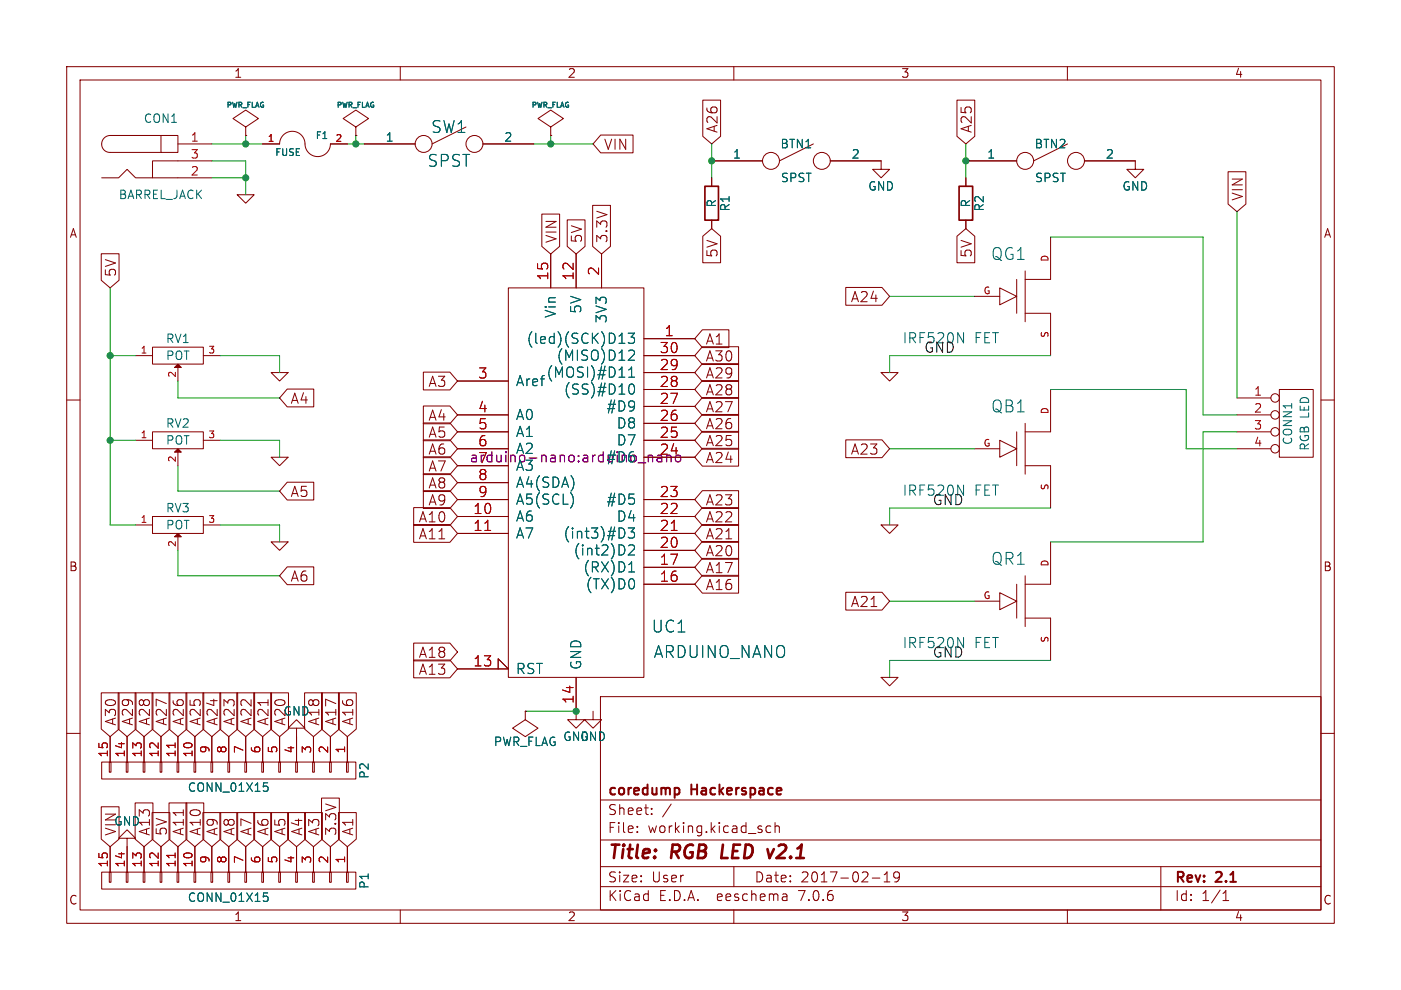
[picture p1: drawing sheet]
<svg xmlns="http://www.w3.org/2000/svg" width="210mm" height="148mm" viewBox="0 0 210 148" stroke-linecap="round" stroke-linejoin="round" font-family="sans-serif">
<g fill="none" stroke="#840000" stroke-width=".15">
<path d="M10 10h190v128.5h-190zM12 12h186v124.5h-186zM36.8 19l1.9-1.2-1.9-1.3-1.9 1.3 1.9 1.2v1.3M53.3 19l1.9-1.2-1.9-1.3-1.9 1.3 1.9 1.2v1.3M60 10v2M69.8 19l-5 2.6M82.5 19l2-1.2-2-1.3-1.9 1.3 1.9 1.2v1.3M105.3 15h2.7v5.4l-1.3 1.2-1.4-1.2zM110 10v2M143.4 15h2.7v5.4l-1.3 1.2-1.4-1.2zM160 10v2M15.2 38.1h2.6v3.9l-1.3 1.2-1.3-1.2z"/>
<path d="M15.2 26.7h2.6l1.2-1.3 1.3 1.3h11.4M24.1 20.3h2.6v2.6h-2.6zM24.1 20.3h-7.6a1.27 1.27 0 0 0-1.3 1.3 1.27 1.27 0 0 0 1.3 1.3h7.6M26.7 21.6h5M31.7 24.1h-8.8v2.6M35.6 29.2h2.5l-1.3 1.3zM36.8 20.3h.1M39.4 21.6h2.5a1.93 1.93 0 0 1 2.1-1.9 1.93 1.93 0 0 1 1.7 2.2 1.91 1.91 0 0 0 2.1 1.6 1.91 1.91 0 0 0 1.7-1.9h2.6M53.3 20.3h.1M54.6 21.6h7.6M72.4 21.6h7.6M81.2 32.1h2.7v4.9l-1.4 1.1-1.3-1.1z"/>
<path d="M82.5 20.3h.1M82.5 38.1v5.1M85 33h2.7v4l-1.3 1.1-1.4-1.1zM86.4 38.1v5.1M88.8 30.8h2.7v6.2l-1.3 1.1-1.4-1.1zM90 20.3h4.9v2.6h-4.9l-1.1-1.3zM90.2 38.1v5.1M105.3 35.4l1.4-1.1 1.3 1.1v4h-2.7zM106.7 24.1h7.6M106.7 26.7v1.2M106.7 33v1.3M121.9 21.6l-5.1 2.5"/>
<path d="M124.5 24.1h7.6v1.3h1.2l-1.2 1.3-1.3-1.3h1.3M143.4 35.4l1.4-1.1 1.3 1.1v4h-2.7zM144.8 26.7v1.2M144.8 33v1.3M144.8 24.1h7.6M157.5 35.6v6.3h-3.8M160 21.6l-5.1 2.5M162.6 24.1h7.6v1.3h1.2l-1.2 1.3-1.3-1.3h1.3M184.1 25.8h2.7v4.8l-1.4 1.1-1.3-1.1zM10 60h2M20.3 53.3h2.6M22.9 52.1h7.6v2.5h-7.6z"/>
<path d="M26.7 55.1v2M30.5 53.3h2.5M40.6 55.9h2.6l-1.3 1.2zM43.1 58.4h3.9v2.6h-3.9l-1.2-1.3zM63.5 55.8h3.9l1.2 1.3-1.2 1.4h-3.9zM68.6 57.1h7.6M76.2 43.2h20.3v58.4h-20.3zM96.5 50.8h7.6M96.5 58.4h7.6M96.5 55.9h7.6M96.5 53.3h7.6M105.3 52h5.4v2.7h-5.4l-1.2-1.4z"/>
<path d="M105.3 49.5h4v2.6h-4l-1.2-1.3zM105.3 57.1h5.4v2.7h-5.4l-1.2-1.4zM105.3 59.6h5.4v2.7h-5.4l-1.2-1.3zM105.3 54.5h5.4v2.7h-5.4l-1.2-1.3zM126.8 43.1h5.4l1.1 1.3-1.1 1.4h-5.4zM132.1 55.9h2.5l-1.3 1.2zM146 44.4h3.9M149.9 43.2l2.5 1.2-2.5 1.3zM152.4 41.9v5.1M153.7 40.6v7.7M153.7 47h3.8v6.3M157.5 58.4v6.4h-3.8"/>
<path d="M185.4 59.7h5.1M191.8 58.4h5v10.2h-5zM198 60h2M20.3 66h2.6M20.3 78.7h2.6M22.9 64.8h7.6v2.5h-7.6zM22.9 77.5h7.6v2.5h-7.6zM26.7 67.8v2M30.5 66h2.5M30.5 78.7h2.5M40.6 68.6h2.6l-1.3 1.2zM43.1 72.3h3.9v2.7h-3.9l-1.2-1.3z"/>
<path d="M62 76.1h5.4l1.2 1.4-1.2 1.3h-5.4zM62 78.7h5.4l1.2 1.3-1.2 1.3h-5.4zM63.5 66h3.9l1.2 1.3-1.2 1.3h-3.9zM63.5 60.9h3.9l1.2 1.3-1.2 1.4h-3.9zM63.5 63.4h3.9l1.2 1.4-1.2 1.3h-3.9zM63.5 73.6h3.9l1.2 1.3-1.2 1.4h-3.9zM63.5 68.5h3.9l1.2 1.3-1.2 1.4h-3.9zM63.5 71.1h3.9l1.2 1.3-1.2 1.3h-3.9zM68.6 69.8h7.6M68.6 64.8h7.6M68.6 67.3h7.6M68.6 62.2h7.6"/>
<path d="M68.6 77.5h7.6M68.6 74.9h7.6M68.6 72.4h7.6M96.5 66h7.6M96.5 77.5h7.6M96.5 74.9h7.6M96.5 68.6h7.6M96.5 63.5h7.6M96.5 61h7.6M105.3 78.7h5.4v2.6h-5.4l-1.2-1.3zM105.3 76.1h5.4v2.7h-5.4l-1.2-1.3zM105.3 73.6h5.4v2.7h-5.4l-1.2-1.4z"/>
<path d="M105.3 62.2h5.4v2.6h-5.4l-1.2-1.3zM105.3 64.7h5.4v2.7h-5.4l-1.2-1.4zM105.3 67.2h5.4v2.7h-5.4l-1.2-1.3zM126.8 66h5.4l1.1 1.3-1.1 1.3h-5.4zM132.1 78.7h2.5l-1.3 1.3zM146 67.3h3.9M149.9 66l2.5 1.3-2.5 1.3zM152.4 64.8v5M153.7 63.5v7.6M153.7 69.8h3.8v6.4M185.4 64.8h5.1M185.4 67.3h5.1"/>
<path d="M185.4 62.2h5.1M26.7 80.5v2M40.6 81.3h2.6l-1.3 1.2zM43.1 85h3.9v2.7h-3.9l-1.2-1.3zM62 99h5.4l1.2 1.3-1.2 1.4h-5.4zM62 96.5h5.4l1.2 1.3-1.2 1.3h-5.4zM68.6 80h7.6M96.5 87.6h7.6M96.5 80h7.6M96.5 85.1h7.6M96.5 82.5h7.6M105.3 86.3h5.4v2.7h-5.4l-1.2-1.4z"/>
<path d="M105.3 83.8h5.4v2.6h-5.4l-1.2-1.3zM105.3 81.2h5.4v2.7h-5.4l-1.2-1.4zM126.8 88.8h5.4l1.1 1.4-1.1 1.3h-5.4zM146 90.2h3.9M149.9 88.9l2.5 1.3-2.5 1.2zM152.4 87.6v5.1M153.7 86.4v7.6M153.7 92.7h3.8v6.4M157.5 81.3v6.3h-3.8M10 110h2M15.2 103.9h2.6v5.4l-1.3 1.2-1.3-1.2zM15.2 114.3h38.1v2.5h-38.1z"/>
<path d="M16.4 114.3h.2v1.5h-.2zM16.5 110.5v3.8M17.7 103.9h2.7v5.4l-1.4 1.2-1.3-1.2zM18.9 114.3h.3v1.5h-.3zM19 110.5v3.8M20.3 103.9h2.6v5.4l-1.3 1.2-1.3-1.2zM21.5 114.3h.2v1.5h-.2zM21.6 110.5v3.8M22.8 103.9h2.7v5.4l-1.4 1.2-1.3-1.2zM24 114.3h.3v1.5h-.3zM24.1 110.5v3.8M25.3 103.9h2.7v5.4l-1.3 1.2-1.4-1.2z"/>
<path d="M26.5 114.3h.3v1.5h-.3zM26.7 110.5v3.8M27.9 103.9h2.6v5.4l-1.3 1.2-1.3-1.2zM29.1 114.3h.2v1.5h-.2zM29.2 110.5v3.8M30.4 103.9h2.7v5.4l-1.4 1.2-1.3-1.2zM31.6 114.3h.3v1.5h-.3zM31.7 110.5v3.8M33 103.9h2.6v5.4l-1.3 1.2-1.3-1.2zM34.2 114.3h.2v1.5h-.2zM34.3 110.5v3.8M35.5 103.9h2.7v5.4l-1.4 1.2-1.3-1.2z"/>
<path d="M36.7 114.3h.3v1.5h-.3zM36.8 110.5v3.8M38 103.9h2.7v5.4l-1.3 1.2-1.4-1.2zM39.2 114.3h.3v1.5h-.3zM39.4 110.5v3.8M40.6 103.9h2.6v5.4l-1.3 1.2-1.3-1.2zM41.8 114.3h.2v1.5h-.2zM41.9 110.5v3.8M44.3 114.3h.3v1.5h-.3zM44.4 109.2h1.3l-1.3-1.3-1.2 1.3h1.2v5.1M45.7 103.9h2.6v5.4l-1.3 1.2-1.3-1.2zM46.9 114.3h.2v1.5h-.2z"/>
<path d="M47 110.5v3.8M48.2 103.9h2.7v5.4l-1.4 1.2-1.3-1.2zM48.2 119.7h2.7v6.2l-1.4 1.1-1.3-1.1zM49.4 114.3h.3v1.5h-.3zM49.5 110.5v3.8M50.7 103.9h2.7v5.4l-1.3 1.2-1.4-1.2zM51.9 114.3h.3v1.5h-.3zM52.1 110.5v3.8M68.6 100.3h7.6l-1.5-1.5v1.5M78.7 106.7v1.2l1.9 1.3-1.9 1.3-1.9-1.3 1.9-1.3M78.7 106.7h.1M86.4 101.6v6.3h1.2l-1.2 1.3-1.3-1.3h1.3"/>
<path d="M88.9 106.7v1.2h1.3l-1.3 1.3-1.3-1.3h1.3M90 104.5h108v32h-108zM90 120h108M132.1 101.6h2.5l-1.3 1.3zM198 110h2M15.2 121h2.6v4.9l-1.3 1.1-1.3-1.1zM15.2 130.8h38.1v2.5h-38.1zM16.4 130.8h.2v1.5h-.2zM16.5 127v3.8M18.9 130.8h.3v1.5h-.3zM19 125.7h1.3l-1.3-1.2-1.2 1.2h1.2v5.1M20.3 120.4h2.6v5.5l-1.3 1.1-1.3-1.1z"/>
<path d="M21.5 130.8h.2v1.5h-.2zM21.6 127v3.8M22.8 121.9h2.7v4l-1.4 1.1-1.3-1.1zM24 130.8h.3v1.5h-.3zM24.1 127v3.8M25.3 120.4h2.7v5.5l-1.3 1.1-1.4-1.1zM26.5 130.8h.3v1.5h-.3zM26.7 127v3.8M27.9 120.4h2.6v5.5l-1.3 1.1-1.3-1.1zM29.1 130.8h.2v1.5h-.2zM29.2 127v3.8M30.4 121.9h2.7v4l-1.4 1.1-1.3-1.1z"/>
<path d="M31.6 130.8h.3v1.5h-.3zM31.7 127v3.8M33 121.9h2.6v4l-1.3 1.1-1.3-1.1zM34.2 130.8h.2v1.5h-.2zM34.3 127v3.8M35.5 121.9h2.7v4l-1.4 1.1-1.3-1.1zM36.7 130.8h.3v1.5h-.3zM36.8 127v3.8M38 121.9h2.7v4l-1.3 1.1-1.4-1.1zM39.2 130.8h.3v1.5h-.3zM39.4 127v3.8M40.6 121.9h2.6v4l-1.3 1.1-1.3-1.1z"/>
<path d="M41.8 130.8h.2v1.5h-.2zM41.9 127v3.8M43.1 121.9h2.7v4l-1.4 1.1-1.3-1.1zM44.3 130.8h.3v1.5h-.3zM44.4 127v3.8M45.7 121.9h2.6v4l-1.3 1.1-1.3-1.1zM46.9 130.8h.2v1.5h-.2zM47 127v3.8M49.4 130.8h.3v1.5h-.3zM49.5 127v3.8M50.7 121.9h2.7v4l-1.3 1.1-1.4-1.1zM51.9 130.8h.3v1.5h-.3z"/>
<path d="M52.1 127v3.8M60 136.5v2M90 133h108M90 130h108M90 126h108M95.5 124.7v.2M95.5 123.9v.2M97.7 122v.2M97.7 121.2v.2M100.6 120.6l-1.3 1.9M110 136.5v2M110 130v3"/>
<path d="M115.5 123.9h-.4l-.3 .3v.4l.2 .2h.5M116.2 124a.37 .37 0 0 1 .6 .1v.8M116.2 123.4v1.5M117.9 134.1l.1 1M118 135l-.2 .1M118 134.4l-.2 .1M130.8 131.7h1.1M132.5 132.3h.9M132.5 131.2l.5-.4v1.5M134.8 131.4l-.3 .3h-.2l-.3-.3v-.3l.1-.3h.4l.3 .1a.99 .99 0 0 1-.4 1.4h-.3M160 136.5v2M174 130v6.5"/>
<path d="M183.3 135.1h.9M183.3 134l.5-.4v1.5"/>
<circle cx="63.5" cy="21.6" r="1.27"/>
<circle cx="71.1" cy="21.6" r="1.27"/>
<circle cx="115.6" cy="24.1" r="1.27"/>
<circle cx="123.2" cy="24.1" r="1.27"/>
<circle cx="153.7" cy="24.1" r="1.27"/>
<circle cx="161.3" cy="24.1" r="1.27"/>
<circle cx="191.1" cy="59.7" r=".63"/>
<circle cx="191.1" cy="64.8" r=".63"/>
<circle cx="191.1" cy="62.2" r=".63"/>
<circle cx="191.1" cy="67.3" r=".63"/>
</g>
<path d="M108.4 126.7l-.3 2h1M116 127.4l-.6 1.3" fill="none" stroke="#840000" stroke-width=".4"/>
<path d="M101.7 118.2l.1 .3v.4l-.1 .2" fill="none" stroke="#840000" stroke-width=".3"/>
<path d="M72.7 79.6h.9M100.6 79.6h.9M26.3 111.4v.8M26.3 127.9v.8" fill="none" stroke="#a90000" stroke-width=".15"/>
<g fill="none" stroke="#006464" stroke-width=".15">
<path d="M92.8 51.5h.9M94.2 50h.9l-.5 .6a.41 .41 0 0 1 .5 .2v.4l-.1 .2-.6 .1-.2-.1M94.2 56.6h.9M94.4 57.7a.36 .36 0 0 1 .4-.1 .36 .36 0 0 1 .2 .3 .79 .79 0 0 1-.4 1.2l-.2-.1M94.5 52.5l.5 .1a.41 .41 0 0 1 0 .6l-.8 .8h.9M94.7 55.1v1.5M143.6 49.9l.8 1.5v-1.5M95.1 79.2l-.5 .6a.41 .41 0 0 1 .5 .3v.3l-.1 .2-.6 .1-.2-.1M143.6 72.8l.8 1.5v-1.5M94.2 81.9l.3-.2 .5 .1a.41 .41 0 0 1 0 .6l-.8 .8h.9M94.2 85.8h.9M143.6 95.6l.8 1.5v-1.5"/>
<path d="M39.5 117.4h.6M39.6 117.9h.3l.3 .2-.1 .5-.5 .1M39.5 133.9h.6M39.6 134.4h.3l.3 .3-.1 .4-.5 .1"/>
</g>
<g fill="#840000" stroke="#840000" stroke-width=".15">
<path d="M26.2 67.8l.5-.5 .5 .5z"/>
<path d="M26.2 80.5l.5-.5 .5 .5z"/>
<path d="M26.7 54.6l.5 .5h-1z"/>
</g>
<path d="M105.7 27.9h2v5.1h-2zM143.8 27.9h2v5.1h-2z" fill="none" stroke="#840000" stroke-width=".25"/>
<path d="M97.2 68.3v1M97.2 68.4a.38 .38 0 0 1 .6 .1v.8M98.5 69.1l.2 .2 .5-.1M99.2 68.5v.8M99.9 68.3v1M100.6 68.5v.8M101.7 68.3l.3 .3v.4a.41 .41 0 0 1-.4 .3 .41 .41 0 0 1-.4-.3" fill="none" stroke="#840084" stroke-width=".15"/>
<g fill="none" stroke="#009600" stroke-width=".15">
<path d="M31.7 21.6h7.7M31.7 24.1h5.1v5.1M31.7 26.7h5.1M36.8 20.3v1.3M52.1 21.6h2.5M53.3 20.3v1.3M80 21.6h8.9M82.5 20.3v1.3M106.7 21.6v5.1M144.8 21.6v5.1M157.5 35.6h22.8v26.6h5.1M185.4 31.7v28"/>
<path d="M16.5 43.2v35.5h3.8M16.5 53.3h3.8M26.7 57.1v2.6h15.2M33 53.3h8.9v2.6M133.3 44.4h12.7M157.5 58.4h20.3v8.9h7.6M157.5 53.3h-24.2v2.6M16.5 66h3.8M26.7 69.8v3.9h15.2M33 66h8.9v2.6M33 78.7h8.9v2.6M133.3 67.3h12.7"/>
<path d="M157.5 76.2h-24.2v2.5M185.4 64.8h-5.1v16.5h-22.8M26.7 82.5v3.9h15.2M133.3 90.2h12.7M157.5 99.1h-24.2v2.5M78.7 106.7h7.7"/>
</g>
<g fill="#009600" stroke="#009600" stroke-width=".15">
<circle cx="144.8" cy="24.1" r=".46"/>
<circle cx="16.5" cy="66" r=".46"/>
<circle cx="86.4" cy="106.7" r=".46"/>
<circle cx="106.7" cy="24.1" r=".46"/>
<circle cx="82.5" cy="21.6" r=".46"/>
<circle cx="16.5" cy="53.3" r=".46"/>
<circle cx="36.8" cy="21.6" r=".46"/>
<circle cx="36.8" cy="26.7" r=".46"/>
<circle cx="53.3" cy="21.6" r=".46"/>
</g>
<g font-size="2.8" fill="#840000">
<text x="91" y="129.4">Title:</text>
<text x="100.7" y="129.4">RGB</text>
<text x="109" y="129.4">LED</text>
<text x="116.7" y="129.4">v2.1</text>
</g>
<g font-size="2.5" fill="#006464">
<text x="64.5" y="20.2">SW1</text>
<text x="64" y="25.2">SPST</text>
<text x="148.5" y="39.2">QG1</text>
<text x="148.5" y="62.1">QB1</text>
<text x="148.5" y="84.9">QR1</text>
<text x="97.6" y="95.1">UC1</text>
<text x="97.9" y="98.9">ARDUINO_NANO</text>
</g>
<g font-size="2.1" fill="#840000">
<text x="90.4" y="22.7">VIN</text>
<text x="107.8" y="20.1" transform="rotate(-90 107.8 20.1)">A26</text>
<text x="145.9" y="20.1" transform="rotate(-90 145.9 20.1)">A25</text>
<text x="186.5" y="30.2" transform="rotate(-90 186.5 30.2)">VIN</text>
<text x="17.6" y="41.7" transform="rotate(-90 17.6 41.7)">5V</text>
<text x="83.6" y="36.6" transform="rotate(-90 83.6 36.6)">VIN</text>
<text x="87.5" y="36.6" transform="rotate(-90 87.5 36.6)">5V</text>
<text x="91.3" y="36.6" transform="rotate(-90 91.3 36.6)">3.3V</text>
<text x="107.8" y="38.7" transform="rotate(-90 107.8 38.7)">5V</text>
<text x="145.9" y="38.7" transform="rotate(-90 145.9 38.7)">5V</text>
<text x="127.5" y="45.5">A24</text>
<text x="105.7" y="51.9">A1</text>
<text x="64.1" y="58.2">A3</text>
<text x="105.7" y="54.4">A30</text>
<text x="105.7" y="59.5">A28</text>
<text x="105.7" y="57">A29</text>
<text x="43.4" y="60.8">A4</text>
<text x="64.1" y="63.3">A4</text>
<text x="64.1" y="65.9">A5</text>
<text x="105.7" y="62.1">A27</text>
<text x="105.7" y="64.6">A26</text>
<text x="64.1" y="68.4">A6</text>
<text x="64.1" y="70.9">A7</text>
<text x="105.7" y="67.1">A25</text>
<text x="105.7" y="69.7">A24</text>
<text x="127.5" y="68.4">A23</text>
<text x="43.4" y="74.8">A5</text>
<text x="64.1" y="76">A9</text>
<text x="64.1" y="73.5">A8</text>
<text x="105.7" y="76">A23</text>
<text x="62.7" y="78.6">A10</text>
<text x="62.7" y="81.1">A11</text>
<text x="105.7" y="83.6">A20</text>
<text x="105.7" y="81.1">A21</text>
<text x="105.7" y="78.6">A22</text>
<text x="43.4" y="87.5">A6</text>
<text x="105.7" y="88.7">A16</text>
<text x="105.7" y="86.2">A17</text>
<text x="127.5" y="91.3">A21</text>
<text x="62.7" y="101.4">A13</text>
<text x="62.7" y="98.9">A18</text>
<text x="17.6" y="109" transform="rotate(-90 17.6 109)">A30</text>
<text x="20.1" y="109" transform="rotate(-90 20.1 109)">A29</text>
<text x="22.7" y="109" transform="rotate(-90 22.7 109)">A28</text>
<text x="25.2" y="109" transform="rotate(-90 25.2 109)">A27</text>
<text x="27.8" y="109" transform="rotate(-90 27.8 109)">A26</text>
<text x="30.3" y="109" transform="rotate(-90 30.3 109)">A25</text>
<text x="32.8" y="109" transform="rotate(-90 32.8 109)">A24</text>
<text x="35.4" y="109" transform="rotate(-90 35.4 109)">A23</text>
<text x="37.9" y="109" transform="rotate(-90 37.9 109)">A22</text>
<text x="40.5" y="109" transform="rotate(-90 40.5 109)">A21</text>
<text x="43" y="109" transform="rotate(-90 43 109)">A20</text>
<text x="48.1" y="109" transform="rotate(-90 48.1 109)">A18</text>
<text x="50.6" y="109" transform="rotate(-90 50.6 109)">A17</text>
<text x="53.2" y="109" transform="rotate(-90 53.2 109)">A16</text>
<text x="91" y="119.7">coredump</text>
<text x="103.7" y="119.7">Hackerspace</text>
<text x="17.6" y="125.5" transform="rotate(-90 17.6 125.5)">VIN</text>
<text x="22.7" y="125.5" transform="rotate(-90 22.7 125.5)">A13</text>
<text x="25.2" y="125.5" transform="rotate(-90 25.2 125.5)">5V</text>
<text x="27.8" y="125.5" transform="rotate(-90 27.8 125.5)">A11</text>
<text x="30.3" y="125.5" transform="rotate(-90 30.3 125.5)">A10</text>
<text x="32.8" y="125.5" transform="rotate(-90 32.8 125.5)">A9</text>
<text x="35.4" y="125.5" transform="rotate(-90 35.4 125.5)">A8</text>
<text x="37.9" y="125.5" transform="rotate(-90 37.9 125.5)">A7</text>
<text x="40.5" y="125.5" transform="rotate(-90 40.5 125.5)">A6</text>
<text x="43" y="125.5" transform="rotate(-90 43 125.5)">A5</text>
<text x="45.5" y="125.5" transform="rotate(-90 45.5 125.5)">A4</text>
<text x="48.1" y="125.5" transform="rotate(-90 48.1 125.5)">A3</text>
<text x="50.6" y="125.5" transform="rotate(-90 50.6 125.5)">3.3V</text>
<text x="53.2" y="125.5" transform="rotate(-90 53.2 125.5)">A1</text>
<text x="91" y="125.2">File:</text>
<text x="91" y="122.5">Sheet:</text>
<text x="97.1" y="125.2">working.kicad_sch</text>
<text x="91" y="135.4">KiCad</text>
<text x="91" y="132.6">Size:</text>
<text x="97.7" y="132.6">User</text>
<text x="98.7" y="135.4">E.D.A.</text>
<text x="107.6" y="135.4">eeschema</text>
<text x="113" y="132.6">Date:</text>
<text x="120" y="135.4">7.0.6</text>
<text x="120" y="132.6">2017-02-19</text>
<text x="176" y="132.8">Rev:</text>
<text x="176" y="135.4">Id:</text>
<text x="180.1" y="135.4">1/1</text>
<text x="182.4" y="132.8">2.1</text>
</g>
<g font-size="2.1" fill="#a90000">
<text x="89.9" y="41.4" transform="rotate(-90 89.9 41.4)">2</text>
<text x="82.3" y="42.2" transform="rotate(-90 82.3 42.2)">15</text>
<text x="86.1" y="42.2" transform="rotate(-90 86.1 42.2)">12</text>
<text x="98.8" y="53.1">30</text>
<text x="99.5" y="50.5">1</text>
<text x="71.6" y="56.9">3</text>
<text x="98.8" y="58.2">28</text>
<text x="98.8" y="55.6">29</text>
<text x="71.6" y="62">4</text>
<text x="71.6" y="64.5">5</text>
<text x="98.8" y="65.8">25</text>
<text x="98.8" y="63.2">26</text>
<text x="98.8" y="60.7">27</text>
<text x="71.6" y="67.1">6</text>
<text x="71.6" y="69.6">7</text>
<text x="98.8" y="68.3">24</text>
<text x="70.9" y="77.2">10</text>
<text x="71.6" y="72.1">8</text>
<text x="71.6" y="74.7">9</text>
<text x="98.8" y="77.2">22</text>
<text x="98.8" y="74.7">23</text>
<text x="70.9" y="79.8">11</text>
<text x="98.8" y="82.3">20</text>
<text x="98.8" y="79.8">21</text>
<text x="98.8" y="87.4">16</text>
<text x="98.8" y="84.8">17</text>
<text x="70.9" y="100.1">13</text>
<text x="86.1" y="105.7" transform="rotate(-90 86.1 105.7)">14</text>
</g>
<g font-size="2.1" fill="#006464">
<text x="83.5" y="47.8" transform="rotate(-90 83.5 47.8)">Vin</text>
<text x="87.4" y="47.1" transform="rotate(-90 87.4 47.1)">5V</text>
<text x="78.9" y="51.8">(led)(SCK)D13</text>
<text x="91.2" y="48.6" transform="rotate(-90 91.2 48.6)">3V3</text>
<text x="135.2" y="51.7">IRF520N</text>
<text x="146" y="51.7">FET</text>
<text x="77.2" y="58.1">Aref</text>
<text x="81.9" y="56.9">(MOSI)#D11</text>
<text x="83.4" y="54.3">(MISO)D12</text>
<text x="84.5" y="59.4">(SS)#D10</text>
<text x="77.2" y="63.2">A0</text>
<text x="77.2" y="65.8">A1</text>
<text x="90.9" y="62">#D9</text>
<text x="92.4" y="64.5">D8</text>
<text x="77.2" y="68.3">A2</text>
<text x="77.2" y="70.8">A3</text>
<text x="90.9" y="69.6">#D6</text>
<text x="92.4" y="67">D7</text>
<text x="77.2" y="73.4">A4(SDA)</text>
<text x="77.2" y="75.9">A5(SCL)</text>
<text x="90.9" y="75.9">#D5</text>
<text x="135.2" y="74.6">IRF520N</text>
<text x="146" y="74.6">FET</text>
<text x="77.2" y="78.5">A6</text>
<text x="77.2" y="81">A7</text>
<text x="84.4" y="81">(int3)#D3</text>
<text x="85.9" y="83.5">(int2)D2</text>
<text x="92.4" y="78.5">D4</text>
<text x="87.4" y="86.1">(RX)D1</text>
<text x="87.7" y="88.6">(TX)D0</text>
<text x="77.2" y="101.3">RST</text>
<text x="87.4" y="100.6" transform="rotate(-90 87.4 100.6)">GND</text>
<text x="135.2" y="97.4">IRF520N</text>
<text x="146" y="97.4">FET</text>
</g>
<g font-size="2.1" fill="#0f0f0f">
<text x="138.4" y="53">GND</text>
<text x="139.7" y="75.9">GND</text>
<text x="139.7" y="98.7">GND</text>
</g>
<text font-size="2.1" fill="#840084" x="70.3" y="69.6">arduino-nano:arduino_nano</text>
<g font-size="1.8" fill="#840000">
<text x="35" y="11.9">1</text>
<text x="85" y="11.9">2</text>
<text x="135" y="11.9">3</text>
<text x="185" y="11.9">4</text>
<text x="10.3" y="35.9">A</text>
<text x="198.4" y="35.9">A</text>
<text x="10.3" y="85.9">B</text>
<text x="198.3" y="85.9">B</text>
<text x="10.3" y="135.9">C</text>
<text x="198.3" y="135.9">C</text>
<text x="35" y="138.4">1</text>
<text x="85" y="138.4">2</text>
<text x="135" y="138.4">3</text>
<text x="185" y="138.4">4</text>
</g>
<g font-size="1.8" fill="#006464">
<text x="21.5" y="18.6">CON1</text>
<text x="57.7" y="21.3">1</text>
<text x="75.5" y="21.3">2</text>
<text x="109.8" y="23.9">1</text>
<text x="116.9" y="22.5">BTN1</text>
<text x="127.6" y="23.9">2</text>
<text x="147.9" y="23.9">1</text>
<text x="155" y="22.5">BTN2</text>
<text x="165.7" y="23.9">2</text>
<text x="116.9" y="27.5">SPST</text>
<text x="130" y="28.8">GND</text>
<text x="155" y="27.5">SPST</text>
<text x="168.1" y="28.8">GND</text>
<text x="17.7" y="30.1">BARREL_JACK</text>
<text x="107.5" y="31.2" transform="rotate(-90 107.5 31.2)">R</text>
<text x="109.6" y="31.8" transform="rotate(-90 109.6 31.8)">R1</text>
<text x="145.6" y="31.2" transform="rotate(-90 145.6 31.2)">R</text>
<text x="147.7" y="31.8" transform="rotate(-90 147.7 31.8)">R2</text>
<text x="24.8" y="51.7">RV1</text>
<text x="24.8" y="54.2">POT</text>
<text x="24.8" y="64.4">RV2</text>
<text x="24.8" y="66.9">POT</text>
<text x="193.9" y="66.8" transform="rotate(-90 193.9 66.8)">CONN1</text>
<text x="196.4" y="67.7" transform="rotate(-90 196.4 67.7)">RGB LED</text>
<text x="24.8" y="77.1">RV3</text>
<text x="24.8" y="79.6">POT</text>
<text x="42.4" y="107.5">GND</text>
<text x="73.9" y="112.1">PWR_FLAG</text>
<text x="84.3" y="111.4">GND</text>
<text x="86.9" y="111.4">GND</text>
<text x="28" y="119">CONN_01X15</text>
<text x="55.5" y="116.9" transform="rotate(-90 55.5 116.9)">P2</text>
<text x="17" y="124.1">GND</text>
<text x="28" y="135.5">CONN_01X15</text>
<text x="55.5" y="133.4" transform="rotate(-90 55.5 133.4)">P1</text>
</g>
<g font-size="1.8" fill="#a90000">
<text x="28.5" y="21.3">1</text>
<text x="28.5" y="23.9">3</text>
<text x="28.5" y="26.4">2</text>
<text x="187.9" y="59.4">1</text>
<text x="187.9" y="62">2</text>
<text x="187.9" y="64.5">3</text>
<text x="187.9" y="67.1">4</text>
<text x="16.3" y="113.7" transform="rotate(-90 16.3 113.7)">15</text>
<text x="18.8" y="113.7" transform="rotate(-90 18.8 113.7)">14</text>
<text x="21.3" y="113.7" transform="rotate(-90 21.3 113.7)">13</text>
<text x="23.9" y="113.7" transform="rotate(-90 23.9 113.7)">12</text>
<text x="26.4" y="113.7" transform="rotate(-90 26.4 113.7)">11</text>
<text x="29" y="113.7" transform="rotate(-90 29 113.7)">10</text>
<text x="31.5" y="113.1" transform="rotate(-90 31.5 113.1)">9</text>
<text x="34" y="113.1" transform="rotate(-90 34 113.1)">8</text>
<text x="36.6" y="113.1" transform="rotate(-90 36.6 113.1)">7</text>
<text x="39.1" y="113.1" transform="rotate(-90 39.1 113.1)">6</text>
<text x="41.7" y="113.1" transform="rotate(-90 41.7 113.1)">5</text>
<text x="44.2" y="113.1" transform="rotate(-90 44.2 113.1)">4</text>
<text x="46.7" y="113.1" transform="rotate(-90 46.7 113.1)">3</text>
<text x="49.3" y="113.1" transform="rotate(-90 49.3 113.1)">2</text>
<text x="51.8" y="113.1" transform="rotate(-90 51.8 113.1)">1</text>
<text x="16.3" y="130.2" transform="rotate(-90 16.3 130.2)">15</text>
<text x="18.8" y="130.2" transform="rotate(-90 18.8 130.2)">14</text>
<text x="21.3" y="130.2" transform="rotate(-90 21.3 130.2)">13</text>
<text x="23.9" y="130.2" transform="rotate(-90 23.9 130.2)">12</text>
<text x="26.4" y="130.2" transform="rotate(-90 26.4 130.2)">11</text>
<text x="29" y="130.2" transform="rotate(-90 29 130.2)">10</text>
<text x="31.5" y="129.6" transform="rotate(-90 31.5 129.6)">9</text>
<text x="34" y="129.6" transform="rotate(-90 34 129.6)">8</text>
<text x="36.6" y="129.6" transform="rotate(-90 36.6 129.6)">7</text>
<text x="39.1" y="129.6" transform="rotate(-90 39.1 129.6)">6</text>
<text x="41.7" y="129.6" transform="rotate(-90 41.7 129.6)">5</text>
<text x="44.2" y="129.6" transform="rotate(-90 44.2 129.6)">4</text>
<text x="46.7" y="129.6" transform="rotate(-90 46.7 129.6)">3</text>
<text x="49.3" y="129.6" transform="rotate(-90 49.3 129.6)">2</text>
<text x="51.8" y="129.6" transform="rotate(-90 51.8 129.6)">1</text>
</g>
<g font-size="1.4" fill="#a90000">
<text x="40" y="21.3">1</text>
<text x="50.2" y="21.3">2</text>
<text x="157.2" y="39.4" transform="rotate(-90 157.2 39.4)">D</text>
<text x="147.3" y="44.2">G</text>
<text x="21" y="53.1">1</text>
<text x="31.1" y="53.1">3</text>
<text x="157.2" y="50.8" transform="rotate(-90 157.2 50.8)">S</text>
<text x="26.4" y="56.7" transform="rotate(-90 26.4 56.7)">2</text>
<text x="21" y="65.8">1</text>
<text x="31.1" y="65.8">3</text>
<text x="157.2" y="62.2" transform="rotate(-90 157.2 62.2)">D</text>
<text x="26.4" y="69.4" transform="rotate(-90 26.4 69.4)">2</text>
<text x="147.3" y="67.1">G</text>
<text x="157.2" y="73.6" transform="rotate(-90 157.2 73.6)">S</text>
<text x="21" y="78.5">1</text>
<text x="26.4" y="82.1" transform="rotate(-90 26.4 82.1)">2</text>
<text x="31.1" y="78.5">3</text>
<text x="147.3" y="89.9">G</text>
<text x="157.2" y="85.1" transform="rotate(-90 157.2 85.1)">D</text>
<text x="157.2" y="96.5" transform="rotate(-90 157.2 96.5)">S</text>
</g>
<g font-size="1.4" fill="#006464">
<text x="41.1" y="23.6">FUSE</text>
<text x="47.2" y="21.1">F1</text>
</g>
<g font-size="1.1" fill="#006464">
<text x="33.8" y="16.4">PWR_FLAG</text>
<text x="50.4" y="16.4">PWR_FLAG</text>
<text x="79.6" y="16.4">PWR_FLAG</text>
</g>
</svg>
